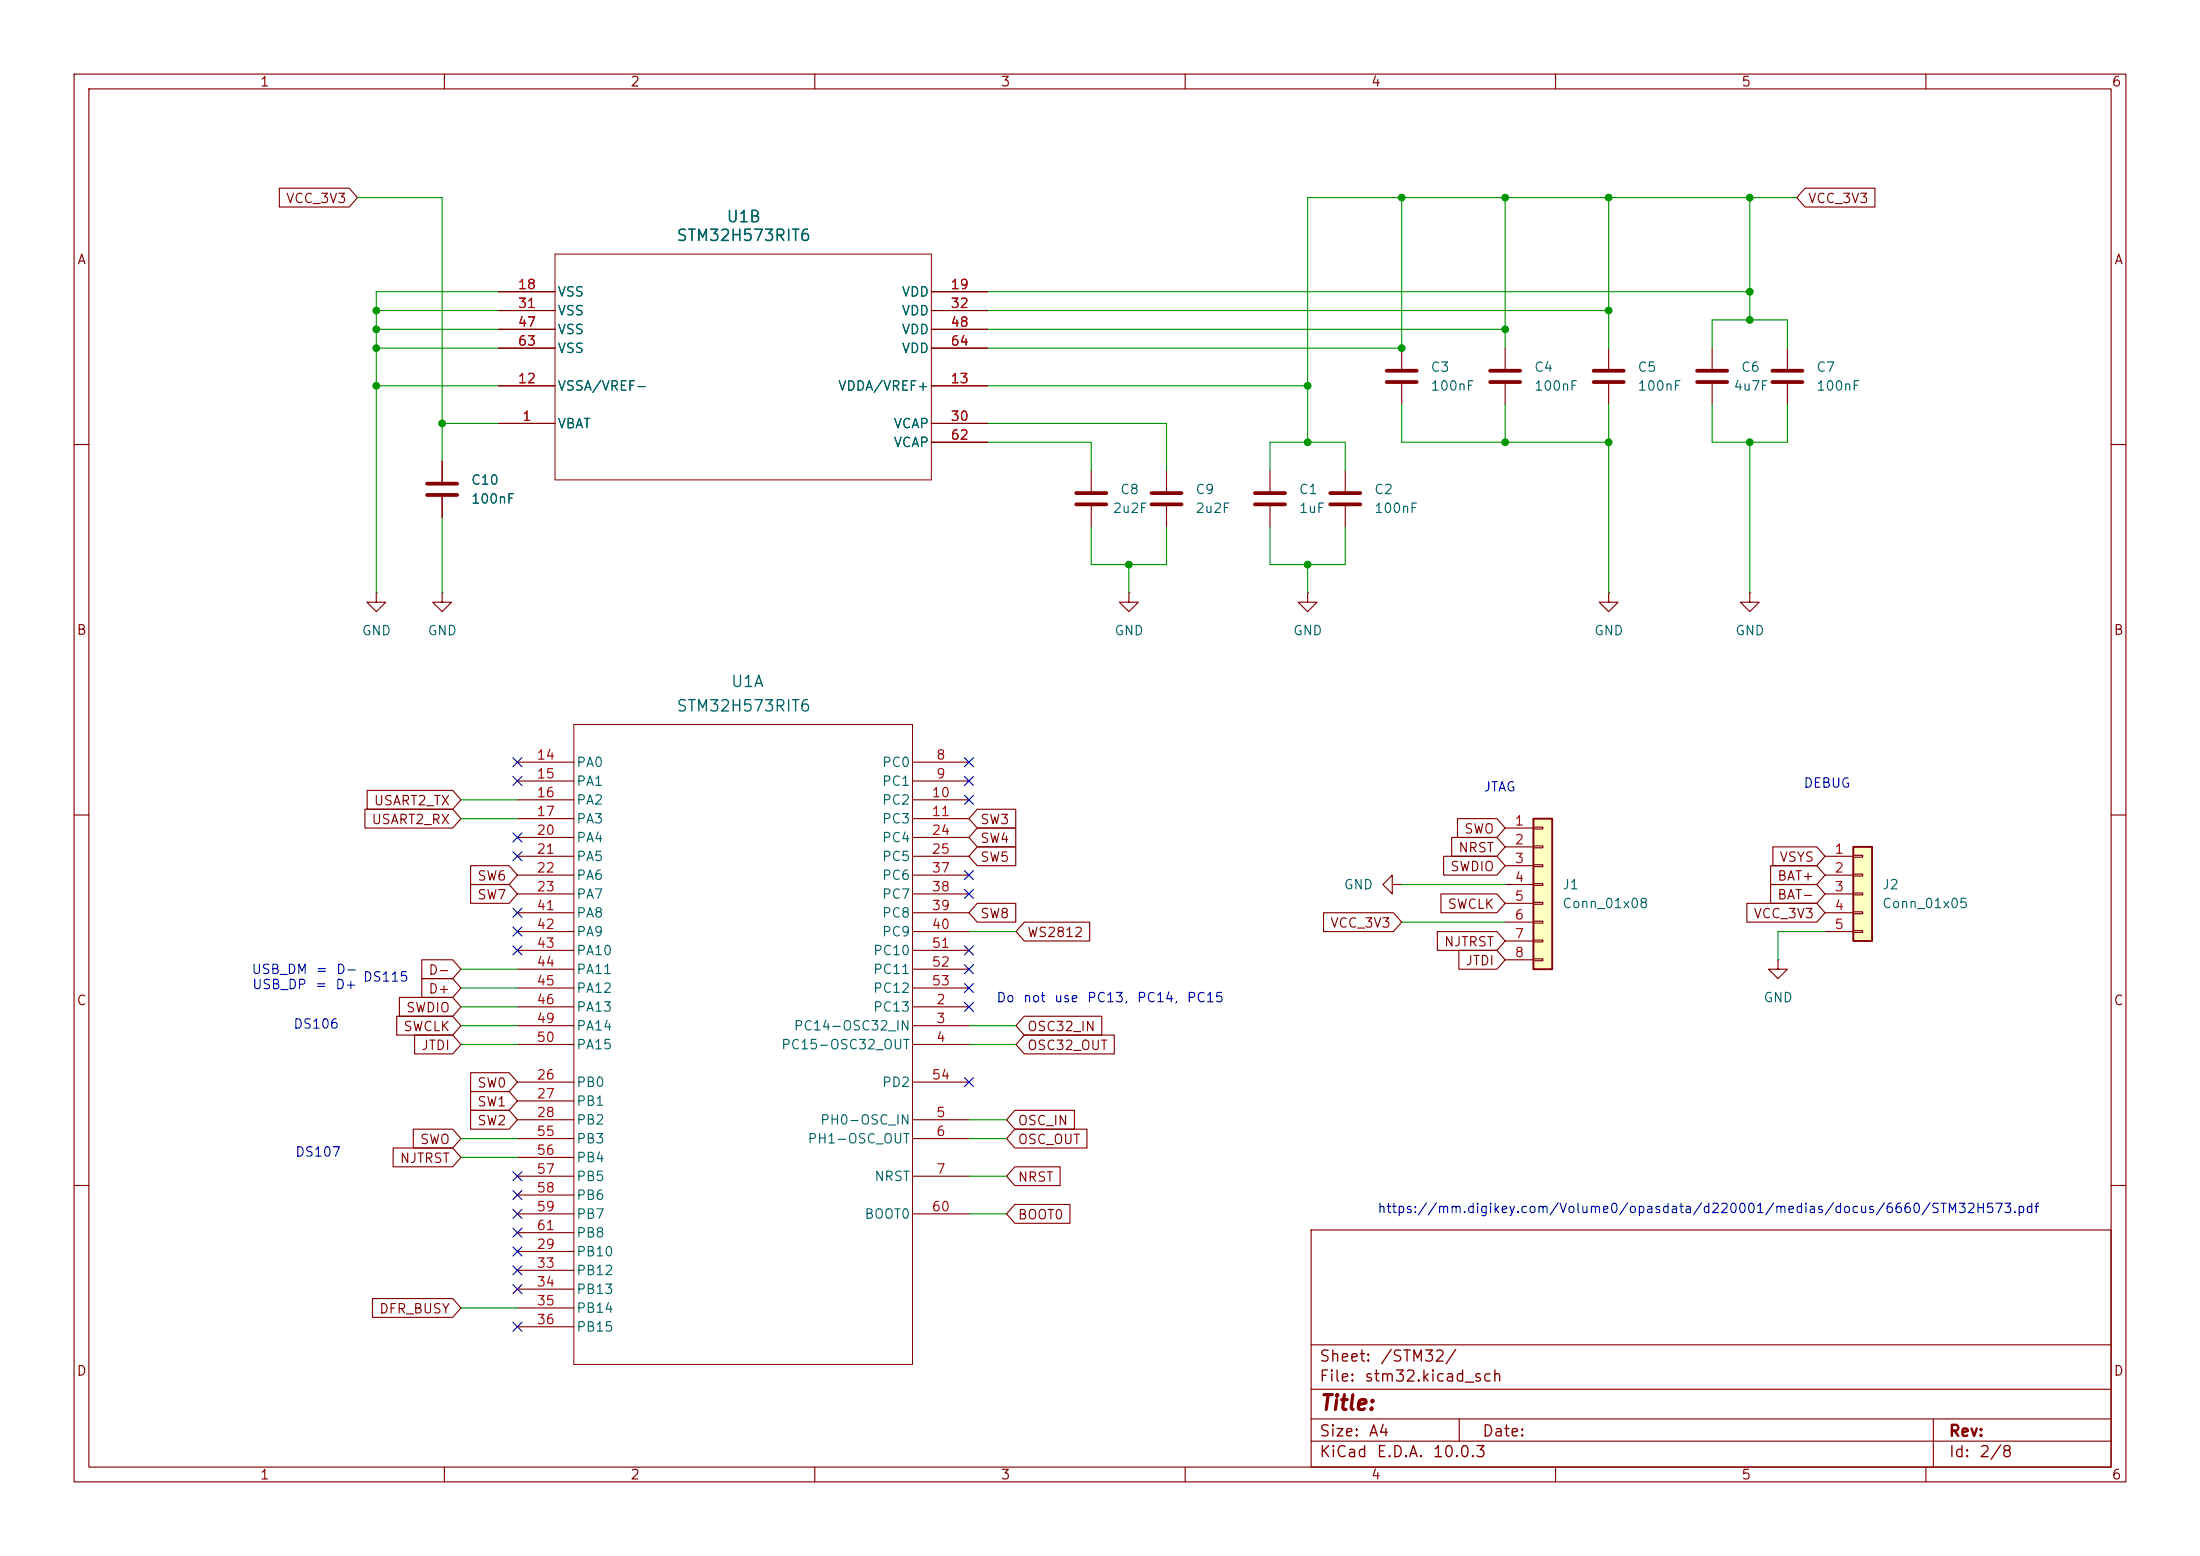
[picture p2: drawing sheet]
<svg xmlns="http://www.w3.org/2000/svg" width="297mm" height="210mm" viewBox="0 0 297 210" stroke-linecap="round" stroke-linejoin="round" font-family="sans-serif">
<g fill="none" stroke="#840000" stroke-width=".15">
<path d="M10 10h277v190h-277zM12 12h273v186h-273zM60 10v2M110 10v2M160 10v2M210 10v2M260 10v2M10 60h2M181.6 63.5v2.8M181.6 68.3v2.8M285 60h2M10 110h2"/>
<path d="M285 110h2M10 160h2M177 166h108v32h-108zM285 160h2M60 198v2M110 198v2M160 198v2M177 194.5h108M177 191.5h108M177 187.5h108M177 181.5h108M197 191.5v3"/>
<path d="M210 198v2M260 198v2M261 191.5v6.5"/>
</g>
<path d="M179.6 66.5h4M179.6 68.1h4" fill="none" stroke="#840000" stroke-width=".51"/>
<path d="M207 110.5h2.5v20.3h-2.5z" fill="#ffffc2"/>
<path d="M207 110.5h2.5v20.3h-2.5z" fill="none" stroke="#840000" stroke-width=".25"/>
<g fill="none" stroke="#840000" stroke-width=".15">
<path d="M241.3 47v2.8M241.3 51.8v2.8M217.2 80v1.3h1.2l-1.2 1.3-1.3-1.3h1.3M217.2 80h.1M236.2 80v1.3h1.3l-1.3 1.3-1.3-1.3h1.3M236.2 80h.1M188 119.4v-1.3l-1.3 1.3 1.3 1.3v-1.3h1.2M189.2 119.4h.1M203.2 111.8h3.8M203.2 114.3h3.8M203.2 116.8h3.8M203.2 119.4h3.8"/>
<path d="M207 111.6h1.3v.3h-1.3zM207 114.2h1.3v.2h-1.3zM207 116.7h1.3v.3h-1.3zM207 119.3h1.3v.2h-1.3zM203.2 121.9h3.8M203.2 124.5h3.8M203.2 127h3.8M203.2 129.5h3.8M207 121.8h1.3v.2h-1.3zM207 124.3h1.3v.3h-1.3zM207 126.9h1.3v.2h-1.3zM207 129.4h1.3v.3h-1.3z"/>
<path d="M240 129.5v1.3h1.3l-1.3 1.3-1.2-1.3h1.2M240 129.5h.1"/>
</g>
<path d="M239.3 50h4M239.3 51.6h4" fill="none" stroke="#840000" stroke-width=".51"/>
<path d="M250.2 114.3h2.5v12.7h-2.5z" fill="#ffffc2"/>
<path d="M250.2 114.3h2.5v12.7h-2.5z" fill="none" stroke="#840000" stroke-width=".25"/>
<g fill="none" stroke="#840000" stroke-width=".15">
<path d="M37.7 25.4h9.4l1.2 1.3-1.2 1.2h-9.4zM67.3 39.4h7.6M125.7 39.4h7.6M243.7 25.4h9.4v2.5h-9.4l-1.1-1.2zM67.3 57.2h7.6M67.3 52.1h7.6M67.3 41.9h7.6M67.3 44.5h7.6M67.3 47h7.6M125.7 57.2h7.6M125.7 52.1h7.6M125.7 41.9h7.6"/>
<path d="M125.7 44.5h7.6M125.7 59.7h7.6M125.7 47h7.6M189.2 47v2.8M189.2 51.8v2.8M203.2 47v2.8M203.2 51.8v2.8M217.2 47v2.8M217.2 51.8v2.8M231.1 47v2.8M231.1 51.8v2.8M59.7 62.2v2.8"/>
<path d="M59.7 67.1v2.8M147.3 63.5v2.8M147.3 68.3v2.8M157.5 63.5v2.8M157.5 68.3v2.8M171.4 63.5v2.8M171.4 68.3v2.8M50.8 80v1.3h1.3l-1.3 1.3-1.3-1.3h1.3M50.8 80h.1M59.7 80v1.3h1.3l-1.3 1.3-1.3-1.3h1.3M59.7 80h.1M152.4 80v1.3h1.3l-1.3 1.3-1.3-1.3h1.3"/>
<path d="M152.4 80h.1M176.5 80v1.3h1.3l-1.3 1.3-1.2-1.3h1.2M176.5 80h.1M49.3 109.2h11.8l1.1 1.3-1.1 1.3h-11.8zM49.6 106.7h11.5l1.1 1.3-1.1 1.2h-11.5zM63.5 119.4h5.2l1.1 1.3-1.1 1.2h-5.2zM63.5 116.8h5.2l1.1 1.3-1.1 1.3h-5.2zM69.8 115.6h7.7M69.8 118.1h7.7M69.8 102.9h7.7M69.8 105.4h7.7M69.8 108h7.7"/>
<path d="M69.8 110.5h7.7M69.8 113h7.7M123.2 115.6h7.6M123.2 118.1h7.6M123.2 102.9h7.6M123.2 105.4h7.6M123.2 108h7.6M123.2 110.5h7.6M123.2 113h7.6M131.9 111.8h5.2v2.5h-5.2l-1.1-1.3zM131.9 114.3h5.2v2.5h-5.2l-1.1-1.2zM131.9 109.2h5.2v2.6h-5.2l-1.1-1.3z"/>
<path d="M194.9 115.6h7.2l1.1 1.2-1.1 1.3h-7.2zM196 113h6.1l1.1 1.3-1.1 1.3h-6.1zM196.8 110.5h5.3l1.1 1.3-1.1 1.2h-5.3zM239 116.8h6.3l1.1 1.3-1.1 1.3h-6.3zM239 119.4h6.3l1.1 1.3-1.1 1.2h-6.3zM239.3 114.3h6l1.1 1.3-1.1 1.2h-6zM246.4 115.6h3.8M246.4 118.1h3.8M250.2 115.4h1.3v.3h-1.3zM250.2 118h1.3v.2h-1.3zM53.6 137.2h7.5l1.1 1.2-1.1 1.3h-7.5zM53.9 134.6h7.2l1.1 1.3-1.1 1.3h-7.2z"/>
<path d="M56 139.7h5.1l1.1 1.3-1.1 1.2h-5.1zM56.9 132.1h4.2l1.1 1.3-1.1 1.2h-4.2zM56.9 129.5h4.2l1.1 1.3-1.1 1.3h-4.2zM69.8 120.7h7.7M69.8 123.2h7.7M69.8 125.7h7.7M69.8 135.9h7.7M69.8 138.4h7.7M69.8 128.3h7.7M69.8 130.8h7.7M69.8 133.4h7.7M123.2 120.7h7.6"/>
<path d="M123.2 123.2h7.6M123.2 125.7h7.6M123.2 135.9h7.6M123.2 138.4h7.6M123.2 128.3h7.6M123.2 130.8h7.6M123.2 133.4h7.6M131.9 121.9h5.2v2.6h-5.2l-1.1-1.3zM138.3 137.2h10.4v2.5h-10.4l-1.1-1.3zM138.3 124.5h8.8v2.5h-8.8l-1.1-1.3zM138.3 139.7h12.1v2.5h-12.1l-1.1-1.2zM178.7 123.2h9.4l1.1 1.3-1.1 1.2h-9.4z"/>
<path d="M194 125.7h8.1l1.1 1.3-1.1 1.3h-8.1zM194.5 120.6h7.6l1.1 1.3-1.1 1.3h-7.6zM196.9 128.3h5.2l1.1 1.2-1.1 1.3h-5.2zM235.8 121.9h9.5l1.1 1.3-1.1 1.3h-9.5zM246.4 120.7h3.8M246.4 123.2h3.8M246.4 125.7h3.8M250.2 120.5h1.3v.3h-1.3zM250.2 123.1h1.3v.2h-1.3zM250.2 125.6h1.3v.3h-1.3zM53.1 154.9h8l1.1 1.3-1.1 1.3h-8zM55.8 152.4h5.3l1.1 1.3-1.1 1.2h-5.3z"/>
<path d="M63.5 147.3h5.2l1.1 1.3-1.1 1.3h-5.2zM63.5 149.9h5.2l1.1 1.2-1.1 1.3h-5.2zM63.5 144.8h5.2l1.1 1.3-1.1 1.2h-5.2zM69.8 141h7.7M69.8 151.1h7.7M69.8 153.7h7.7M69.8 158.8h7.7M69.8 146.1h7.7M69.8 148.6h7.7M69.8 156.2h7.7M123.2 141h7.6M123.2 151.1h7.6"/>
<path d="M123.2 153.7h7.6M123.2 158.8h7.6M123.2 146.1h7.6M137 149.9h8v2.5h-8l-1.1-1.3zM137 157.5h6.1v2.5h-6.1l-1.1-1.2zM137 152.4h9.7v2.5h-9.7l-1.1-1.2zM50.3 175.3h10.8l1.1 1.2-1.1 1.3h-10.8zM69.8 168.9h7.7M69.8 171.5h7.7M69.8 174h7.7M69.8 176.5h7.7M69.8 179.1h7.7"/>
<path d="M69.8 161.3h7.7M69.8 163.8h7.7M69.8 166.4h7.7M123.2 163.8h7.6M137 162.6h7.4v2.5h-7.4l-1.1-1.3z"/>
</g>
<path d="M74.9 34.3h50.8v30.5h-50.8zM77.5 97.8h45.7v86.4h-45.7z" fill="none" stroke="#840000" stroke-width=".14"/>
<g fill="none" stroke="#840000" stroke-width=".51">
<path d="M187.2 50h4.1M187.2 51.6h4.1M201.2 50h4M201.2 51.6h4M215.1 50h4.1M215.1 51.6h4.1M229.1 50h4.1M229.1 51.6h4.1M57.7 65.3h4M57.7 66.8h4M145.3 66.5h4.1M145.3 68.1h4.1"/>
<path d="M155.4 66.5h4.1M155.4 68.1h4.1M169.4 66.5h4.1M169.4 68.1h4.1"/>
</g>
<g fill="none" stroke="#009600" stroke-width=".15">
<path d="M48.3 26.7h11.4v35.5M67.3 39.4h-16.5v40.6M133.3 39.4h102.9M189.2 26.7v20.3h-55.9M203.2 26.7v20.3M217.2 26.7v20.3M236.2 26.7v16.5M242.6 26.7h-66.1v33M50.8 47h16.5M50.8 41.9h16.5M50.8 44.5h16.5M50.8 52.1h16.5"/>
<path d="M59.7 57.2h7.6M133.3 59.7h14v3.8M133.3 41.9h83.9M133.3 44.5h69.9M133.3 52.1h43.2M133.3 57.2h24.2v6.3M189.2 54.6v5.1h28M203.2 54.6v5.1M217.2 54.6v25.4M231.1 47v-3.8h10.2v3.8M231.1 54.6v5.1h10.2v-5.1M236.2 59.7v20.3"/>
<path d="M59.7 69.9v10.1M147.3 71.1v5.1h10.2v-5.1M152.4 76.2v3.8M171.4 63.5v-3.8h10.2v3.8M171.4 71.1v5.1h10.2v-5.1M176.5 76.2v3.8M62.2 108h7.6M62.2 110.5h7.6M189.2 119.4h14M62.2 138.4h7.6M62.2 135.9h7.6M62.2 130.8h7.6"/>
<path d="M62.2 133.4h7.6M130.8 138.4h6.4M130.8 125.7h6.4M189.2 124.5h14M246.4 125.7h-6.4v3.8M62.2 141h7.6M62.2 153.7h7.6M62.2 156.2h7.6M130.8 151.1h5.1M130.8 141h6.4M130.8 153.7h5.1M130.8 158.8h5.1"/>
<path d="M62.2 176.5h7.6M130.8 163.8h5.1"/>
</g>
<g fill="none" stroke="#000084" stroke-width=".15">
<path d="M69.2 112.4l1.3 1.2M69.2 104.8l1.3 1.2M69.2 102.3l1.3 1.2M69.2 115l1.3 1.2M70.5 112.4l-1.3 1.2M70.5 104.8l-1.3 1.2M70.5 102.3l-1.3 1.2M70.5 115l-1.3 1.2M130.2 107.3l1.2 1.3M130.2 117.5l1.2 1.2M130.2 102.3l1.2 1.2M130.2 104.8l1.2 1.2"/>
<path d="M131.4 117.5l-1.2 1.2M131.4 107.3l-1.2 1.3M131.4 104.8l-1.2 1.2M131.4 102.3l-1.2 1.2M69.2 122.6l1.3 1.2M69.2 127.7l1.3 1.2M69.2 125.1l1.3 1.2M70.5 122.6l-1.3 1.2M70.5 127.7l-1.3 1.2M70.5 125.1l-1.3 1.2M130.2 120l1.2 1.3M130.2 135.3l1.2 1.2"/>
<path d="M130.2 130.2l1.2 1.2M130.2 127.7l1.2 1.2M130.2 132.7l1.2 1.3M131.4 120l-1.2 1.3M131.4 135.3l-1.2 1.2M131.4 130.2l-1.2 1.2M131.4 127.7l-1.2 1.2M131.4 132.7l-1.2 1.3M69.2 158.1l1.3 1.3M70.5 158.1l-1.3 1.3M130.2 145.4l1.2 1.3M131.4 145.4l-1.2 1.3"/>
<path d="M69.2 160.7l1.3 1.2M69.2 163.2l1.3 1.2M69.2 178.5l1.3 1.2M69.2 165.8l1.3 1.2M69.2 168.3l1.3 1.2M69.2 170.8l1.3 1.3M69.2 173.4l1.3 1.2M70.5 160.7l-1.3 1.2M70.5 163.2l-1.3 1.2M70.5 178.5l-1.3 1.2M70.5 168.3l-1.3 1.2M70.5 165.8l-1.3 1.2"/>
<path d="M70.5 170.8l-1.3 1.3M70.5 173.4l-1.3 1.2"/>
</g>
<g fill="#009600" stroke="#009600" stroke-width=".14">
<circle cx="236.2" cy="43.2" r=".46"/>
<circle cx="203.2" cy="44.5" r=".46"/>
<circle cx="203.2" cy="26.7" r=".46"/>
<circle cx="236.2" cy="39.4" r=".46"/>
<circle cx="236.2" cy="26.7" r=".46"/>
<circle cx="236.2" cy="59.7" r=".46"/>
<circle cx="217.2" cy="41.9" r=".46"/>
<circle cx="217.2" cy="26.7" r=".46"/>
<circle cx="217.2" cy="59.7" r=".46"/>
<circle cx="203.2" cy="59.7" r=".46"/>
<circle cx="176.5" cy="59.7" r=".46"/>
<circle cx="176.5" cy="52.1" r=".46"/>
<circle cx="176.5" cy="76.2" r=".46"/>
<circle cx="189.2" cy="26.7" r=".46"/>
<circle cx="189.2" cy="47" r=".46"/>
<circle cx="59.7" cy="57.2" r=".46"/>
<circle cx="50.8" cy="52.1" r=".46"/>
<circle cx="50.8" cy="47" r=".46"/>
<circle cx="50.8" cy="44.5" r=".46"/>
<circle cx="50.8" cy="41.9" r=".46"/>
<circle cx="152.4" cy="76.2" r=".46"/>
</g>
<text font-size="2" fill="#840000" x="178" y="190.8">Title:</text>
<g font-size="1.5" fill="#006464">
<text x="91.2" y="32.9">STM32H573RIT6</text>
<text x="98" y="30.4">U1B</text>
<text x="98.6" y="93.1">U1A</text>
<text x="91.2" y="96.4">STM32H573RIT6</text>
</g>
<g font-size="1.5" fill="#840000">
<text x="178" y="184.2">Sheet:</text>
<text x="186.2" y="184.2">/STM32/</text>
<text x="178" y="186.9">File:</text>
<text x="184.1" y="186.9">stm32.kicad_sch</text>
<text x="178" y="197.1">KiCad</text>
<text x="178" y="194.3">Size:</text>
<text x="184.7" y="194.3">A4</text>
<text x="185.7" y="197.1">E.D.A.</text>
<text x="193.3" y="197.1">10.0.3</text>
<text x="200" y="194.3">Date:</text>
<text x="263" y="194.3">Rev:</text>
<text x="263" y="197.1">Id:</text>
<text x="267.1" y="197.1">2/8</text>
</g>
<g font-size="1.3" fill="#840000">
<text x="35" y="12">1</text>
<text x="85" y="12">2</text>
<text x="135" y="12">3</text>
<text x="185" y="12">4</text>
<text x="235" y="12">5</text>
<text x="285" y="12">6</text>
<text x="38.5" y="27.7">VCC_3V3</text>
<text x="244" y="27.7">VCC_3V3</text>
<text x="10.3" y="36">A</text>
<text x="285.3" y="36">A</text>
<text x="10.3" y="86">B</text>
<text x="285.3" y="86">B</text>
<text x="50.1" y="111.6">USART2_RX</text>
<text x="50.4" y="109">USART2_TX</text>
<text x="132.2" y="111.6">SW3</text>
<text x="197.6" y="112.8">SWO</text>
<text x="64.3" y="119.2">SW6</text>
<text x="132.2" y="114.1">SW4</text>
<text x="132.2" y="116.6">SW5</text>
<text x="195.7" y="117.9">SWDIO</text>
<text x="196.8" y="115.4">NRST</text>
<text x="239.8" y="119.2">BAT+</text>
<text x="240.2" y="116.6">VSYS</text>
<text x="64.3" y="121.7">SW7</text>
<text x="132.2" y="124.3">SW8</text>
<text x="179.5" y="125.5">VCC_3V3</text>
<text x="195.3" y="123">SWCLK</text>
<text x="236.6" y="124.3">VCC_3V3</text>
<text x="239.8" y="121.7">BAT-</text>
<text x="57.8" y="131.9">D-</text>
<text x="138.6" y="126.8">WS2812</text>
<text x="194.9" y="128.1">NJTRST</text>
<text x="197.8" y="130.6">JTDI</text>
<text x="10.3" y="136">C</text>
<text x="54.7" y="137">SWDIO</text>
<text x="57.8" y="134.4">D+</text>
<text x="285.3" y="136">C</text>
<text x="54.4" y="139.5">SWCLK</text>
<text x="56.8" y="142">JTDI</text>
<text x="138.6" y="139.5">OSC32_IN</text>
<text x="138.6" y="142">OSC32_OUT</text>
<text x="64.3" y="149.7">SW1</text>
<text x="64.3" y="147.1">SW0</text>
<text x="56.6" y="154.7">SWO</text>
<text x="64.3" y="152.2">SW2</text>
<text x="137.3" y="152.2">OSC_IN</text>
<text x="137.3" y="154.7">OSC_OUT</text>
<text x="53.9" y="157.3">NJTRST</text>
<text x="137.3" y="159.8">NRST</text>
<text x="137.3" y="164.9">BOOT0</text>
<text x="51.1" y="177.6">DFR_BUSY</text>
<text x="10.3" y="186">D</text>
<text x="285.3" y="186">D</text>
<text x="35" y="200">1</text>
<text x="85" y="200">2</text>
<text x="135" y="200">3</text>
<text x="185" y="200">4</text>
<text x="235" y="200">5</text>
<text x="285" y="200">6</text>
</g>
<g font-size="1.3" fill="#a90000">
<text x="69.8" y="39.3">18</text>
<text x="69.8" y="41.9">31</text>
<text x="128.2" y="39.3">19</text>
<text x="128.2" y="41.9">32</text>
<text x="69.8" y="44.4">47</text>
<text x="69.8" y="47">63</text>
<text x="128.2" y="44.4">48</text>
<text x="128.2" y="47">64</text>
<text x="69.8" y="52">12</text>
<text x="128.2" y="52">13</text>
<text x="70.4" y="57.1">1</text>
<text x="128.2" y="57.1">30</text>
<text x="128.2" y="59.7">62</text>
<text x="72.3" y="102.8">14</text>
<text x="72.3" y="105.4">15</text>
<text x="72.3" y="107.9">16</text>
<text x="125.7" y="107.9">10</text>
<text x="126.3" y="102.8">8</text>
<text x="126.3" y="105.4">9</text>
<text x="72.3" y="110.5">17</text>
<text x="72.3" y="113">20</text>
<text x="125.7" y="110.5">11</text>
<text x="125.7" y="113">24</text>
<text x="204.4" y="111.7">1</text>
<text x="72.3" y="115.5">21</text>
<text x="72.3" y="118.1">22</text>
<text x="125.7" y="115.5">25</text>
<text x="125.7" y="118.1">37</text>
<text x="204.4" y="114.3">2</text>
<text x="204.4" y="116.8">3</text>
<text x="204.4" y="119.4">4</text>
<text x="247.6" y="115.5">1</text>
<text x="247.6" y="118.1">2</text>
<text x="72.3" y="120.6">23</text>
<text x="72.3" y="123.2">41</text>
<text x="72.3" y="125.7">42</text>
<text x="125.7" y="120.6">38</text>
<text x="125.7" y="123.2">39</text>
<text x="125.7" y="125.7">40</text>
<text x="204.4" y="121.9">5</text>
<text x="204.4" y="124.4">6</text>
<text x="247.6" y="120.6">3</text>
<text x="247.6" y="123.2">4</text>
<text x="247.6" y="125.7">5</text>
<text x="72.3" y="128.2">43</text>
<text x="72.3" y="130.8">44</text>
<text x="125.7" y="128.2">51</text>
<text x="125.7" y="130.8">52</text>
<text x="204.4" y="127">7</text>
<text x="204.4" y="129.5">8</text>
<text x="72.3" y="133.3">45</text>
<text x="72.3" y="135.9">46</text>
<text x="125.7" y="133.3">53</text>
<text x="126.3" y="135.9">2</text>
<text x="72.3" y="138.4">49</text>
<text x="72.3" y="140.9">50</text>
<text x="126.3" y="138.4">3</text>
<text x="126.3" y="140.9">4</text>
<text x="72.3" y="146">26</text>
<text x="72.3" y="148.6">27</text>
<text x="125.7" y="146">54</text>
<text x="72.3" y="151.1">28</text>
<text x="72.3" y="153.6">55</text>
<text x="126.3" y="151.1">5</text>
<text x="126.3" y="153.6">6</text>
<text x="72.3" y="156.2">56</text>
<text x="72.3" y="158.7">57</text>
<text x="72.3" y="161.3">58</text>
<text x="126.3" y="158.7">7</text>
<text x="72.3" y="163.8">59</text>
<text x="72.3" y="166.3">61</text>
<text x="125.7" y="163.8">60</text>
<text x="72.3" y="168.9">29</text>
<text x="72.3" y="171.4">33</text>
<text x="72.3" y="174">34</text>
<text x="72.3" y="176.5">35</text>
<text x="72.3" y="179">36</text>
</g>
<g font-size="1.3" fill="#006464">
<text x="75.2" y="40.3">VSS</text>
<text x="121.6" y="40.3">VDD</text>
<text x="75.2" y="42.9">VSS</text>
<text x="75.2" y="45.4">VSS</text>
<text x="75.2" y="48">VSS</text>
<text x="121.6" y="42.9">VDD</text>
<text x="121.6" y="45.4">VDD</text>
<text x="121.6" y="48">VDD</text>
<text x="75.2" y="53">VSSA/VREF-</text>
<text x="113.1" y="53">VDDA/VREF+</text>
<text x="193" y="50.5">C3</text>
<text x="193" y="53">100nF</text>
<text x="207" y="50.5">C4</text>
<text x="207" y="53">100nF</text>
<text x="221" y="50.5">C5</text>
<text x="221" y="53">100nF</text>
<text x="233.9" y="53">4u7F</text>
<text x="235" y="50.5">C6</text>
<text x="245.1" y="50.5">C7</text>
<text x="245.1" y="53">100nF</text>
<text x="75.2" y="58.1">VBAT</text>
<text x="120.6" y="58.1">VCAP</text>
<text x="63.5" y="65.7">C10</text>
<text x="120.6" y="60.7">VCAP</text>
<text x="63.5" y="68.3">100nF</text>
<text x="150.1" y="69.6">2u2F</text>
<text x="151.1" y="67">C8</text>
<text x="161.3" y="67">C9</text>
<text x="161.3" y="69.6">2u2F</text>
<text x="175.3" y="67">C1</text>
<text x="175.3" y="69.6">1uF</text>
<text x="185.4" y="67">C2</text>
<text x="185.4" y="69.6">100nF</text>
<text x="48.8" y="86.1">GND</text>
<text x="57.7" y="86.1">GND</text>
<text x="150.4" y="86.1">GND</text>
<text x="174.5" y="86.1">GND</text>
<text x="215.1" y="86.1">GND</text>
<text x="234.2" y="86.1">GND</text>
<text x="77.7" y="103.8">PA0</text>
<text x="77.7" y="106.4">PA1</text>
<text x="119" y="103.8">PC0</text>
<text x="119" y="106.4">PC1</text>
<text x="77.7" y="108.9">PA2</text>
<text x="77.7" y="111.5">PA3</text>
<text x="119" y="108.9">PC2</text>
<text x="119" y="111.5">PC3</text>
<text x="77.7" y="114">PA4</text>
<text x="77.7" y="116.5">PA5</text>
<text x="77.7" y="119.1">PA6</text>
<text x="119" y="114">PC4</text>
<text x="119" y="116.5">PC5</text>
<text x="119" y="119.1">PC6</text>
<text x="77.7" y="121.6">PA7</text>
<text x="77.7" y="124.2">PA8</text>
<text x="119" y="121.6">PC7</text>
<text x="119" y="124.2">PC8</text>
<text x="181.3" y="120.4">GND</text>
<text x="210.8" y="120.4">J1</text>
<text x="210.8" y="122.9">Conn_01x08</text>
<text x="254" y="120.4">J2</text>
<text x="254" y="122.9">Conn_01x05</text>
<text x="77.7" y="126.7">PA9</text>
<text x="77.7" y="129.2">PA10</text>
<text x="77.7" y="131.8">PA11</text>
<text x="117.8" y="129.2">PC10</text>
<text x="117.8" y="131.8">PC11</text>
<text x="119" y="126.7">PC9</text>
<text x="77.7" y="134.3">PA12</text>
<text x="77.7" y="136.9">PA13</text>
<text x="117.8" y="136.9">PC13</text>
<text x="117.8" y="134.3">PC12</text>
<text x="238" y="135.6">GND</text>
<text x="77.7" y="139.4">PA14</text>
<text x="77.7" y="141.9">PA15</text>
<text x="105.4" y="141.9">PC15-OSC32_OUT</text>
<text x="107.1" y="139.4">PC14-OSC32_IN</text>
<text x="77.7" y="147">PB0</text>
<text x="77.7" y="149.6">PB1</text>
<text x="119" y="147">PD2</text>
<text x="77.7" y="152.1">PB2</text>
<text x="77.7" y="154.6">PB3</text>
<text x="108.9" y="154.6">PH1-OSC_OUT</text>
<text x="110.6" y="152.1">PH0-OSC_IN</text>
<text x="77.7" y="157.2">PB4</text>
<text x="77.7" y="159.7">PB5</text>
<text x="118" y="159.7">NRST</text>
<text x="77.7" y="162.3">PB6</text>
<text x="77.7" y="164.8">PB7</text>
<text x="77.7" y="167.3">PB8</text>
<text x="116.6" y="164.8">BOOT0</text>
<text x="77.7" y="169.9">PB10</text>
<text x="77.7" y="172.4">PB12</text>
<text x="77.7" y="175">PB13</text>
<text x="77.7" y="177.5">PB14</text>
<text x="77.7" y="180">PB15</text>
</g>
<g font-size="1.3" fill="#0000c2">
<text x="200.2" y="107.1">JTAG</text>
<text x="243.4" y="106.6">DEBUG</text>
<text x="33.9" y="131.8">USB_DM</text>
<text x="42.5" y="131.8">=</text>
<text x="45.3" y="131.8">D-</text>
<text x="34" y="133.8">USB_DP</text>
<text x="42.4" y="133.8">=</text>
<text x="45.2" y="133.8">D+</text>
<text x="48.9" y="132.8">DS115</text>
<text x="134.4" y="135.6">Do</text>
<text x="138" y="135.6">not</text>
<text x="142.2" y="135.6">use</text>
<text x="146.7" y="135.6">PC13,</text>
<text x="153.4" y="135.6">PC14,</text>
<text x="160.1" y="135.6">PC15</text>
<text x="39.5" y="139.2">DS106</text>
<text x="39.8" y="156.4">DS107</text>
<text x="185.9" y="164">https://mm.digikey.com/Volume0/opasdata/d220001/medias/docus/6660/STM32H573.pdf</text>
</g>
</svg>
